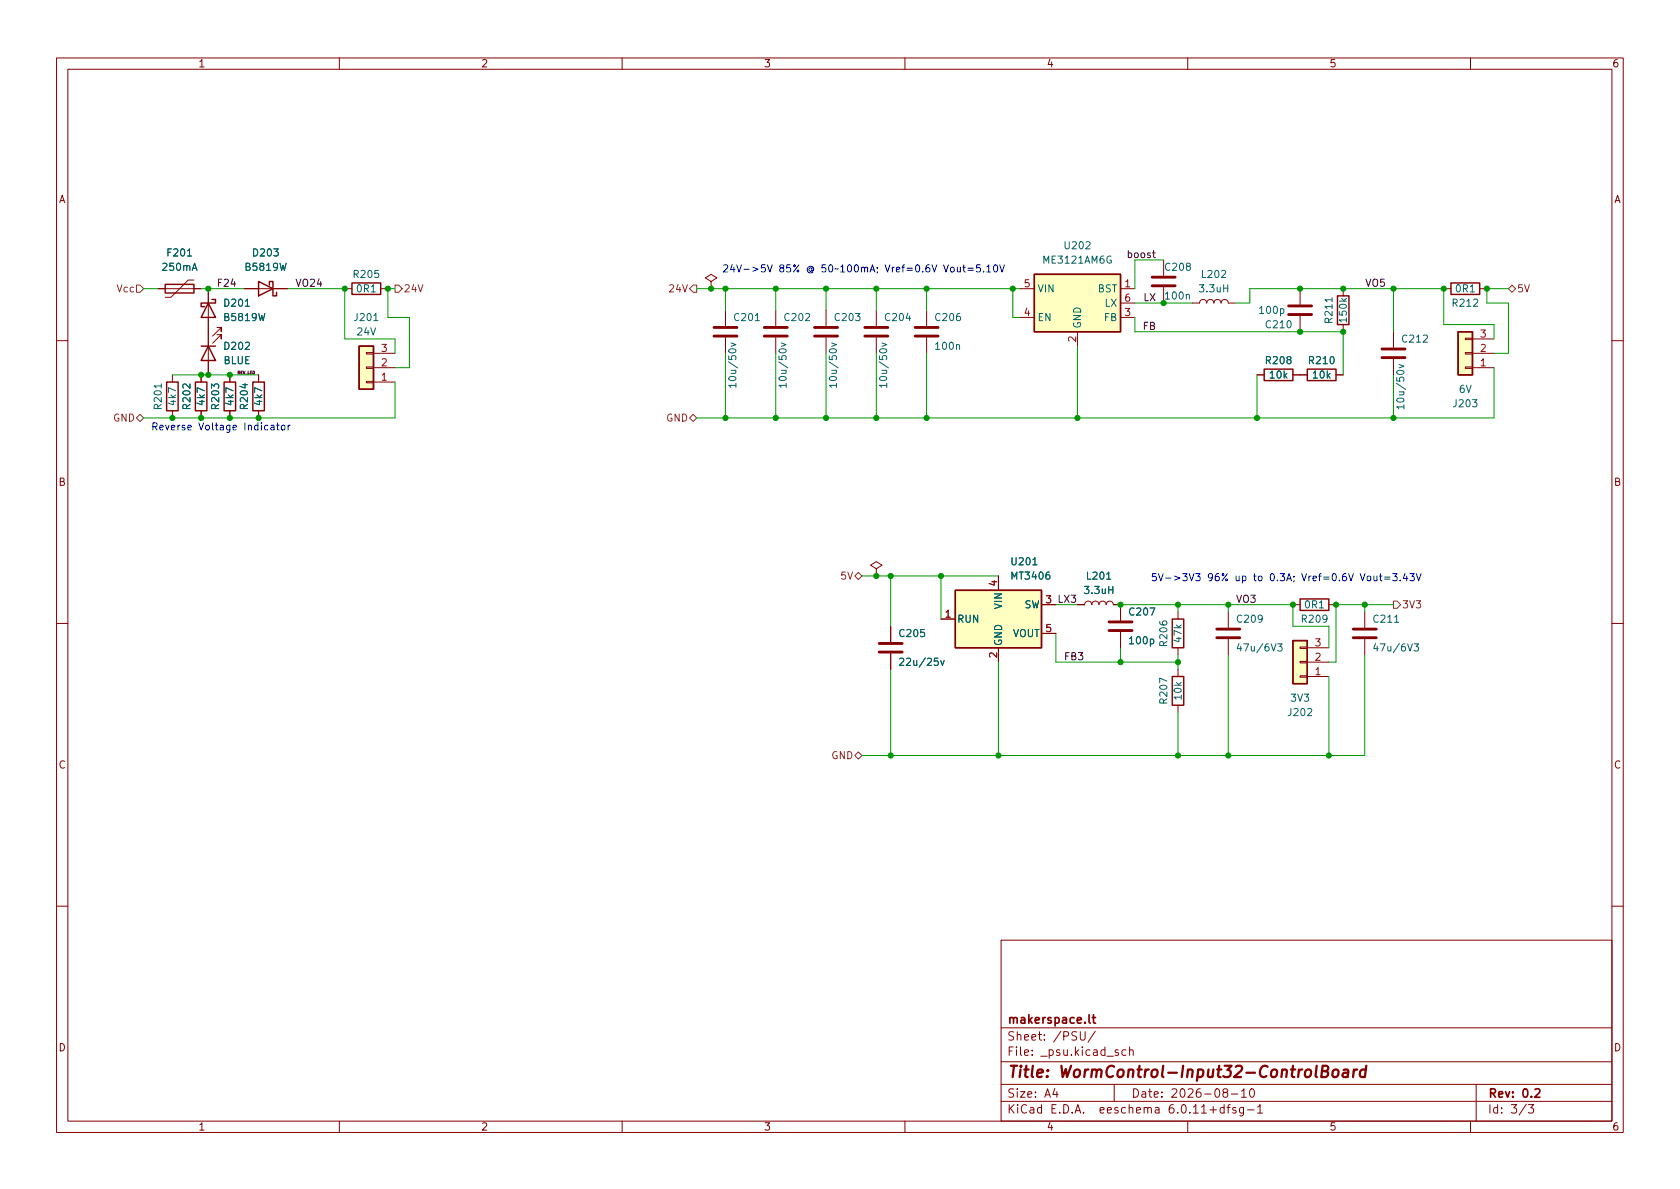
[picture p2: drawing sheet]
<svg xmlns="http://www.w3.org/2000/svg" width="297mm" height="210mm" viewBox="0 0 297 210" stroke-linecap="round" stroke-linejoin="round" font-family="sans-serif">
<g fill="none" stroke="#840000" stroke-width=".18">
<path d="M10 10.2h277v190.1h-277zM12 12.2h273v186.1h-273zM60 10.2v2M110 10.2v2M160 10.2v2M210 10.2v2M260 10.2v2M27.9 51h7.7M34.3 49.5h-1l-3.1 3.1h-1M36.8 51v15.3M38.4 57.9h.7v.8v-.8l-1.5 1.5M38.4 59.2h.7v.7v-.7l-1.5 1.5"/>
<path d="M43.2 51h7.6M61 51h1.2M67.3 51h1.3M125.7 49.8l1-.7-1-.6-1 .6 1 .7v1.2M125.7 51h.1M128.3 54.9v2.8M128.3 59.7v2.8M137.2 54.9v2.8M137.2 59.7v2.8M146 54.9v2.8M146 59.7v2.8M154.9 54.9v2.8"/>
<path d="M154.9 59.7v2.8M163.8 54.9v2.8M163.8 59.7v2.8M180.3 51h2.6M180.3 56.1h2.6M190.5 58.7v2.5M198.1 51h2.6M198.1 56.1h2.6M198.1 53.6h2.6M205.7 46v2.8M205.7 50.8v2.8M210.8 53.6h1.3a.64 .64 0 0 1 .6-.6 .64 .64 0 0 1 .7 .6 .64 .64 0 0 1 .6-.6 .64 .64 0 0 1 .6 .6 .64 .64 0 0 1 .7-.6 .64 .64 0 0 1 .6 .6 .64 .64 0 0 1 .6-.6 .64 .64 0 0 1 .7 .6h1.2"/>
<path d="M229.9 51v2.8M229.9 55.9v2.8M237.5 51v1.3M237.5 57.4v1.3M246.4 58.7v2.8M255.3 51h1.2M259.1 59.8h1.2v.3h-1.2zM260.3 59.9h3.9M261.6 51h1.3M10 60.2h2M30.5 66.3v1.3M30.5 72.6v1.3"/>
<path d="M35.6 66.3v1.3M35.6 72.6v1.3M40.6 66.3v1.3M40.6 72.6v1.3M45.7 66.3v1.3M45.7 72.6v1.3M64.8 62.4h1.2v.2h-1.2zM64.8 64.9h1.2v.2h-1.2zM64.8 67.4h1.2v.3h-1.2zM66 65h3.8M66 62.5h3.8M66 67.6h3.8"/>
<path d="M222.2 66.3h1.3M228.6 66.3h2.5M236.2 66.3h1.3M246.4 63.5v2.8M259.1 62.4h1.2v.2h-1.2zM259.1 64.9h1.2v.2h-1.2zM260.3 65h3.9M260.3 62.5h3.9M285 60.2h2M10 110.2h2M154.9 100.6l1.1-.7-1.1-.6-1 .6 1 .7v1.2M154.9 101.8h.1"/>
<path d="M157.5 110.7v2.8M157.5 115.6v2.8M166.4 109.5h2.5M176.5 101.8v2.6M176.5 114.5v2.6M184.1 106.9h2.6M184.1 112h2.6M190.5 106.9h1.3a.64 .64 0 0 1 .6-.6 .64 .64 0 0 1 .6 .6 .64 .64 0 0 1 .7-.6 .64 .64 0 0 1 .6 .6 .64 .64 0 0 1 .6-.6 .64 .64 0 0 1 .7 .6 .64 .64 0 0 1 .6-.6 .64 .64 0 0 1 .6 .6h1.3v2.8M198.1 111.8v2.7M208.3 108.2v1.3M208.3 114.5v1.3M208.3 118.4v1.2"/>
<path d="M217.2 108.2v2.8M217.2 113v2.8M228.6 106.9h1.3M229.9 114.4h1.2v.3h-1.2zM229.9 117h1.2v.2h-1.2zM229.9 119.5h1.2v.3h-1.2zM231.1 119.6h3.8M231.1 117.1h3.8M231.1 114.5h3.8M234.9 106.9h1.3M241.3 108.2v2.8M241.3 113v2.8"/>
<path d="M285 110.2h2M208.3 124.7v1.3M10 160.2h2M177 166.3h108v32h-108zM285 160.2h2M60 198.3v2M110 198.3v2M160 198.3v2M177 194.8h108M177 191.8h108M177 187.8h108M177 181.8h108"/>
<path d="M182.5 186.5v.1M182.5 185.7v.1M184.6 183.8v.1M184.6 183v.1M193.6 182.4l-1.2 1.9M197 191.8v3M199.7 185.8l.2-.2 .4 .1 .1 .9M199.7 185.1v1.5M204.3 195.9h.6v.9M204.9 196.2l-.5 .1a.29 .29 0 0 0-.2 .2 .29 .29 0 0 0 .2 .3h.5M210 198.3v2M217.7 193.5h1.2"/>
<path d="M219.5 193l.4-.5v1.5M219.5 194h.9M220.6 196.3h1.1M221.1 192.7l.2-.2a.81 .81 0 0 1 .6 .7 .81 .81 0 0 1-.3 .8h-.2a.81 .81 0 0 1-.3-1.3zM222.4 195.8l.4-.5v1.5M222.4 196.8h.8M260 198.3v2M261 191.8v6.5M270.2 195.3h1l-.6 .6 .5 .1v.7l-.2 .1h-.5l-.2-.1"/>
</g>
<path d="M235.8 189.3a.52 .52 0 0 1 .5-.2 .52 .52 0 0 1 .4 .4l-.1 .6a.55 .55 0 0 1-.5 .4 .55 .55 0 0 1-.5-.4zM237.6 189.2l.2-.1 .5 .1v1.3M238.4 189.6l-.7 .1a.4 .4 0 0 0-.3 .3 .4 .4 0 0 0 .2 .5l.7-.1M239.4 189.1l-.2 1.4M240 189.1l-.4 .1-.3 .3M241.5 189.2a.66 .66 0 0 0-1 .3l-.1 .6 .2 .3 .2 .1 .5-.1M241.6 188.5l-.3 2" fill="none" stroke="#840000" stroke-width=".4"/>
<path d="M192.6 179.4v1.3l.2 .2M193.1 179.9h.6M193.3 179.4v1.3l.4 .2" fill="none" stroke="#840000" stroke-width=".3"/>
<g fill="none" stroke="#840000" stroke-width=".25">
<path d="M29.2 50.3h5.1v1.5h-5.1zM36.8 53.6l1.3 2.5h-2.5zM37.5 53h.6v.6h-2.5v.6h.6M45.7 49.8l2.6 1.2-2.6 1.3zM47.6 50.4v-.6h.7v2.5h.6v-.6M62.2 50h5.1v2.1h-5.1zM182.9 48.5h15.2v10.2h-15.2zM236.5 52.3h2v5.1h-2zM256.5 50h5.1v2.1h-5.1zM257.8 58.7h2.5v7.6h-2.5zM29.5 67.6h2v5h-2zM34.5 67.6h2.1v5h-2.1z"/>
<path d="M35.6 61.2h2.5M36.8 61.2l1.3 2.5h-2.5zM39.6 67.6h2.1v5h-2.1zM44.7 67.6h2v5h-2zM63.5 61.2h2.5v7.6h-2.5zM223.5 65.3h5.1v2h-5.1zM231.1 65.3h5.1v2h-5.1zM168.9 104.4h15.2v10.1h-15.2zM207.3 109.5h2v5h-2zM207.3 119.6h2v5.1h-2zM228.6 113.3h2.5v7.6h-2.5zM229.9 105.9h5v2h-5z"/>
</g>
<g fill="none" stroke="#840000" stroke-width=".51">
<path d="M126.2 59.4h4.1M126.2 57.9h4.1M135.1 59.4h4.1M135.1 57.9h4.1M144 59.4h4.1M144 57.9h4.1M152.9 59.4h4.1M152.9 57.9h4.1M161.8 59.4h4.1M161.8 57.9h4.1M203.7 50.5h4.1M203.7 49h4.1"/>
<path d="M227.8 54.1h4.1M227.8 55.6h4.1M244.3 63.2h4.1M244.3 61.7h4.1M155.4 115.3h4.1M155.4 113.8h4.1M196.1 111.5h4.1M196.1 110h4.1M215.1 112.8h4.1M215.1 111.2h4.1M239.3 112.8h4M239.3 111.2h4"/>
</g>
<g fill="none" stroke="#006464" stroke-width=".18">
<path d="M33.1 45.3h.8M34 47.8l.4-1.3 .4 1.3M34.1 47.4h.6M43.4 54.2h.7M45.7 55.4l.3 1.3 .3-.9 .2 .9 .3-1.3M49.5 46.5l.3 1.3 .2-.9 .3 .9 .3-1.3M65.6 51.6h.8M66.1 56.7h.7M133.6 56.7h.7M160.5 55.4l-.3 .9h.8M192 42.9l.5-.2 .2 .4-.7 .9h.7M196.4 45.3a.59 .59 0 0 0-.7 .6 .59 .59 0 0 0 .7 .6l.1-.5h-.3"/>
<path d="M209.8 52.2l.1-.2 .3 .1 .1 .8M216 47.9l.5-.1 .2 .4-.8 .9h.8M216.4 51h.7M217.1 50.4v1.2M226.4 54.6h.4l.2 .2-.1 .6h-.5M235.5 52.7v.7M237.2 52.8l.5 .5M238.1 52.8l-.5 .3M260 51.6h.7M28.5 67.9v.7M43.3 67.8v.8l-.9-.3M129 61.8a.69 .69 0 0 1 1.1 .3 .72 .72 0 0 1-1.3-.1z"/>
<path d="M129.3 60.6l.8 .3-.8 .3M137.9 61.8a.69 .69 0 0 1 1.1 .3 .72 .72 0 0 1-1.3-.1zM138.2 60.6l.8 .3-.8 .3M146.7 61.8a.69 .69 0 0 1 1.2 .3 .72 .72 0 0 1-1.3-.1zM147 60.6l.9 .3-.9 .3M155.6 61.8a.69 .69 0 0 1 1.2 .3 .72 .72 0 0 1-1.3-.1zM155.9 60.6l.9 .3-.9 .3M169.1 61.1l.2-.2 .3 .1 .1 .8M247.1 65.6a.69 .69 0 0 1 1.1 .3 .72 .72 0 0 1-1.2-.1zM247.4 64.5l.8 .3-.8 .3M260.3 70.7h.8l-.4 .5 .4 .1v.5l-.2 .1-.6-.1M182.6 99.9h.7"/>
<path d="M165.8 116.4h-.6v.6l.2-.1h.4l.1 .2-.1 .4-.1 .2-.5-.2M166.3 116.8l.3 .9 .3-.9M185.5 101.2h-.3a.85 .85 0 0 0 0 1.2l.4-.1v-.4l-.2-.3-.4 .1-.1 .2M195.7 102.4h.7M196 104.3h.8M196.8 103.7v1.3M203.3 107.5h.9l-.6 1.3M203.4 113.1l.4-.1 .2 .2-.1 .6h-.5M224.7 113.9l.5 1.2 .4-1.2M225.9 113.9h.8l-.4 .4 .3 .2v.5l-.2 .1-.5-.1M233.3 107.5h.7M246.6 110h.7"/>
<path d="M248.9 113.9l.4 1.2 .4-1.2M250 113.9h.8l-.4 .4 .4 .2v.5l-.2 .1-.6-.1M206.3 120.4l-1.3-.5v.8M231.2 125.4l.5-.1 .2 .3-.8 1h.8"/>
</g>
<g fill="#ffffc2" stroke="#ffffc2" stroke-width=".18">
<path d="M182.9 48.5h15.2v10.2h-15.2z"/>
<path d="M257.8 58.7h2.5v7.6h-2.5z"/>
<path d="M63.5 61.2h2.5v7.6h-2.5z"/>
<path d="M168.9 104.4h15.2v10.1h-15.2z"/>
<path d="M228.6 113.3h2.5v7.6h-2.5z"/>
</g>
<path d="M24.1 50.4h.7l.6 .6-.6 .7h-.7zM69.8 50.4h.7l.6 .6-.6 .7h-.7zM121.9 51l.7-.6h.6v1.3h-.6zM266.7 51l.6-.6 .7 .6-.7 .7zM24.1 73.9l.7-.6 .6 .6-.6 .6zM121.9 73.9l.7-.6 .6 .6-.6 .6zM151.8 101.2l.6 .6-.6 .7-.7-.7zM246.4 106.3h.6l.6 .6-.6 .7h-.6zM151.1 133.6l.7-.6 .6 .6-.6 .6z" fill="none" stroke="#725600" stroke-width=".18"/>
<path d="M203.8 44.7h.5M204 44.3v1.1l.3 .2" fill="none" stroke="#0f0f0f" stroke-width=".18"/>
<g fill="none" stroke="#0000c2" stroke-width=".18">
<path d="M135.3 46.8h-.6l-.1 .6 .2-.1 .4 .1 .1 .2v.4l-.2 .1-.5-.1M135.7 46.8l.4 1.3 .4-1.3M155.1 47.3v.1M155.2 48l-.2 .3M164.8 46.8l.4 1.3 .4-1.3M176.8 46.8l.4 1.3 .4-1.3M33.2 75.6l.6-.1v-.2l-.4-.1-.2 .2 .1 .6h.5M41.2 75.6l.6-.1-.1-.2-.3-.1-.2 .2 .1 .6h.4M50.9 75.2v.8M51.3 75.2l-.4 .2M210.3 101.4l.4 1.3 .4-1.3M211.4 101.4h.8l-.4 .5 .3 .1v.6l-.1 .1-.6-.1"/>
<path d="M238.4 101.4l.5 1.3 .4-1.3M240.5 101.4l.4 1.3 .4-1.3M250.4 101.4l.4 1.3 .5-1.3"/>
</g>
<g fill="none" stroke="#009600" stroke-width=".18">
<path d="M25.4 51h2.5M35.6 51h7.6M50.8 51h10.2v8.9h8.8v2.6M69.8 51h-1.2v5.1h3.8v8.9h-2.6M123.2 51h57.1M128.3 51v3.9M137.2 51v3.9M146 51v3.9M154.9 51v3.9M163.8 51v3.9M179.1 51v5.1h1.2M200.7 53.6h10.1"/>
<path d="M200.7 56.1v2.6h36.8v7.6M205.7 46h-5v5M218.4 53.6h2.6v-2.6h34.3v6.4h8.9v2.5M246.4 51v7.7M266.7 51h-3.8v2.6h3.8v8.9h-2.5M30.5 66.3h15.2M69.8 67.6v6.3h-44.4M128.3 62.5v11.4M137.2 62.5v11.4M146 62.5v11.4M154.9 62.5v11.4M163.8 62.5v11.4"/>
<path d="M190.5 61.2v12.7M222.2 66.3v7.6M246.4 66.3v7.6M264.2 65v8.9h-141M152.4 101.8h24.1M157.5 101.8v8.9M157.5 118.4v15.2M166.4 101.8v7.7M176.5 117.1v16.5M186.7 112v5.1h21.6M186.7 106.9h3.8M198.1 106.9h30.5v3.8h6.3v3.8"/>
<path d="M198.1 114.5v2.6M208.3 106.9v1.3M208.3 115.8v2.6M217.2 106.9v1.3M217.2 115.8v17.8M234.9 119.6v14M241.3 115.8v17.8h-88.9M241.3 106.9v1.3M246.4 106.9h-10.2v10.2h-1.3M208.3 126v7.6"/>
</g>
<g fill="#009600" stroke="#009600" stroke-width=".18">
<circle cx="236.2" cy="106.9" r=".46"/>
<circle cx="229.9" cy="51" r=".46"/>
<circle cx="229.9" cy="58.7" r=".46"/>
<circle cx="222.2" cy="73.9" r=".46"/>
<circle cx="246.4" cy="73.9" r=".46"/>
<circle cx="228.6" cy="106.9" r=".46"/>
<circle cx="241.3" cy="106.9" r=".46"/>
<circle cx="234.9" cy="133.6" r=".46"/>
<circle cx="137.2" cy="73.9" r=".46"/>
<circle cx="146" cy="73.9" r=".46"/>
<circle cx="154.9" cy="51" r=".46"/>
<circle cx="179.1" cy="51" r=".46"/>
<circle cx="163.8" cy="51" r=".46"/>
<circle cx="137.2" cy="51" r=".46"/>
<circle cx="128.3" cy="51" r=".46"/>
<circle cx="125.7" cy="51" r=".46"/>
<circle cx="128.3" cy="73.9" r=".46"/>
<circle cx="154.9" cy="73.9" r=".46"/>
<circle cx="146" cy="51" r=".46"/>
<circle cx="157.5" cy="101.8" r=".46"/>
<circle cx="154.9" cy="101.8" r=".46"/>
<circle cx="166.4" cy="101.8" r=".46"/>
<circle cx="208.3" cy="106.9" r=".46"/>
<circle cx="217.2" cy="106.9" r=".46"/>
<circle cx="163.8" cy="73.9" r=".46"/>
<circle cx="190.5" cy="73.9" r=".46"/>
<circle cx="61" cy="51" r=".46"/>
<circle cx="36.8" cy="51" r=".46"/>
<circle cx="68.6" cy="51" r=".46"/>
<circle cx="246.4" cy="51" r=".46"/>
<circle cx="205.7" cy="53.6" r=".46"/>
<circle cx="255.3" cy="51" r=".46"/>
<circle cx="262.9" cy="51" r=".46"/>
<circle cx="237.5" cy="51" r=".46"/>
<circle cx="237.5" cy="58.7" r=".46"/>
<circle cx="198.1" cy="117.1" r=".46"/>
<circle cx="198.1" cy="106.9" r=".46"/>
<circle cx="176.5" cy="133.6" r=".46"/>
<circle cx="157.5" cy="133.6" r=".46"/>
<circle cx="217.2" cy="133.6" r=".46"/>
<circle cx="208.3" cy="117.1" r=".46"/>
<circle cx="208.3" cy="133.6" r=".46"/>
<circle cx="35.6" cy="66.3" r=".46"/>
<circle cx="45.7" cy="73.9" r=".46"/>
<circle cx="40.6" cy="73.9" r=".46"/>
<circle cx="35.6" cy="73.9" r=".46"/>
<circle cx="30.5" cy="73.9" r=".46"/>
<circle cx="40.6" cy="66.3" r=".46"/>
<circle cx="36.8" cy="66.3" r=".46"/>
</g>
<g font-size="2.8" fill="#840000">
<text x="178" y="191.2">Title:</text>
<text x="187.3" y="191.2">WormControl-Input32-ControlBoard</text>
</g>
<g font-size="2.1" fill="#840000">
<text x="178" y="184.5">Sheet:</text>
<text x="178" y="181.5">makerspace.lt</text>
<text x="186.2" y="184.5">/PSU/</text>
<text x="178" y="187.2">File:</text>
<text x="184.4" y="187.2">_psu.kicad_sch</text>
<text x="178" y="197.4">KiCad</text>
<text x="178" y="194.6">Size:</text>
<text x="184.7" y="194.6">A4</text>
<text x="185.7" y="197.4">E.D.A.</text>
<text x="194.6" y="197.4">eeschema</text>
<text x="200" y="194.6">Date:</text>
<text x="207" y="197.4">6.0.11+dfsg-1</text>
<text x="207" y="194.6">2026-08-10</text>
<text x="263" y="194.6">Rev:</text>
<text x="263" y="197.4">Id:</text>
<text x="267.1" y="197.4">3/3</text>
<text x="269.1" y="194.6">0.2</text>
</g>
<g font-size="1.8" fill="#840000">
<text x="35" y="12.3">1</text>
<text x="85" y="12.3">2</text>
<text x="135" y="12.3">3</text>
<text x="185" y="12.3">4</text>
<text x="235" y="12.3">5</text>
<text x="285" y="12.3">6</text>
<text x="10.4" y="36.3">A</text>
<text x="285.4" y="36.3">A</text>
<text x="10.3" y="86.3">B</text>
<text x="285.3" y="86.3">B</text>
<text x="10.3" y="136.3">C</text>
<text x="285.3" y="136.3">C</text>
<text x="10.3" y="186.3">D</text>
<text x="285.3" y="186.3">D</text>
<text x="35" y="200.3">1</text>
<text x="85" y="200.3">2</text>
<text x="135" y="200.3">3</text>
<text x="185" y="200.3">4</text>
<text x="235" y="200.3">5</text>
<text x="285" y="200.3">6</text>
</g>
<g font-size="1.8" fill="#006464">
<text x="29.3" y="45.7">F201</text>
<text x="44.5" y="45.7">D203</text>
<text x="184.2" y="47">ME3121AM6G</text>
<text x="187.9" y="44.5">U202</text>
<text x="28.5" y="48.3">250mA</text>
<text x="43.1" y="48.3">B5819W</text>
<text x="62.2" y="49.5">R205</text>
<text x="62.8" y="52.1">0R1</text>
<text x="183.4" y="52.1">VIN</text>
<text x="194" y="52.1">BST</text>
<text x="205.7" y="48.3">C208</text>
<text x="205.7" y="53.3">100n</text>
<text x="211.8" y="52.1">3.3uH</text>
<text x="212.2" y="49.5">L202</text>
<text x="257.2" y="52.1">0R1</text>
<text x="39.4" y="54.6">D201</text>
<text x="39.4" y="57.2">B5819W</text>
<text x="62.4" y="57.2">J201</text>
<text x="62.9" y="59.7">24V</text>
<text x="129.5" y="57.2">C201</text>
<text x="138.4" y="57.2">C202</text>
<text x="147.3" y="57.2">C203</text>
<text x="156.2" y="57.2">C204</text>
<text x="165.1" y="57.2">C206</text>
<text x="183.4" y="57.2">EN</text>
<text x="191.5" y="58.2" transform="rotate(-90 191.5 58.2)">GND</text>
<text x="195.1" y="57.2">FB</text>
<text x="195.2" y="54.6">LX</text>
<text x="222.4" y="55.9">100p</text>
<text x="223.5" y="58.4">C210</text>
<text x="236" y="57.4" transform="rotate(-90 236 57.4)">R211</text>
<text x="238.5" y="57.3" transform="rotate(-90 238.5 57.3)">150k</text>
<text x="256.6" y="54.6">R212</text>
<text x="39.4" y="62.2">D202</text>
<text x="39.4" y="64.8">BLUE</text>
<text x="165.1" y="62.2">100n</text>
<text x="223.5" y="64.8">R208</text>
<text x="231.2" y="64.8">R210</text>
<text x="247.7" y="61">C212</text>
<text x="31.5" y="71.9" transform="rotate(-90 31.5 71.9)">4k7</text>
<text x="36.6" y="71.9" transform="rotate(-90 36.6 71.9)">4k7</text>
<text x="41.7" y="71.9" transform="rotate(-90 41.7 71.9)">4k7</text>
<text x="46.7" y="71.9" transform="rotate(-90 46.7 71.9)">4k7</text>
<text x="130.6" y="68.8" transform="rotate(-90 130.6 68.8)">10u/50v</text>
<text x="139.5" y="68.8" transform="rotate(-90 139.5 68.8)">10u/50v</text>
<text x="148.3" y="68.8" transform="rotate(-90 148.3 68.8)">10u/50v</text>
<text x="157.2" y="68.8" transform="rotate(-90 157.2 68.8)">10u/50v</text>
<text x="224.3" y="67.3">10k</text>
<text x="231.9" y="67.3">10k</text>
<text x="257.9" y="69.9">6V</text>
<text x="29" y="72.6" transform="rotate(-90 29 72.6)">R201</text>
<text x="34" y="72.6" transform="rotate(-90 34 72.6)">R202</text>
<text x="39.1" y="72.6" transform="rotate(-90 39.1 72.6)">R203</text>
<text x="44.2" y="72.6" transform="rotate(-90 44.2 72.6)">R204</text>
<text x="248.7" y="72.6" transform="rotate(-90 248.7 72.6)">10u/50v</text>
<text x="256.7" y="72.4">J203</text>
<text x="178.6" y="100.3">U201</text>
<text x="177.6" y="107.8" transform="rotate(-90 177.6 107.8)">VIN</text>
<text x="178.6" y="102.9">MT3406</text>
<text x="181.1" y="108">SW</text>
<text x="191.5" y="105.4">3.3uH</text>
<text x="191.9" y="102.9">L201</text>
<text x="230.5" y="108">0R1</text>
<text x="158.8" y="113">C205</text>
<text x="169.2" y="110.5">RUN</text>
<text x="179" y="113">VOUT</text>
<text x="199.4" y="109.2">C207</text>
<text x="209.3" y="113.8" transform="rotate(-90 209.3 113.8)">47k</text>
<text x="218.4" y="110.5">C209</text>
<text x="229.9" y="110.5">R209</text>
<text x="242.6" y="110.5">C211</text>
<text x="158.8" y="118.1">22u/25v</text>
<text x="177.6" y="114.3" transform="rotate(-90 177.6 114.3)">GND</text>
<text x="199.4" y="114.3">100p</text>
<text x="206.8" y="114.5" transform="rotate(-90 206.8 114.5)">R206</text>
<text x="218.4" y="115.6">47u/6V3</text>
<text x="242.6" y="115.6">47u/6V3</text>
<text x="206.8" y="124.7" transform="rotate(-90 206.8 124.7)">R207</text>
<text x="209.3" y="124" transform="rotate(-90 209.3 124)">10k</text>
<text x="228" y="124.5">3V3</text>
<text x="227.5" y="127">J202</text>
</g>
<g font-size="1.8" fill="#0f0f0f">
<text x="199.1" y="45.6">boost</text>
<text x="38.3" y="50.7">F24</text>
<text x="52.2" y="50.7">VO24</text>
<text x="202.1" y="53.2">LX</text>
<text x="241.3" y="50.7">VO5</text>
<text x="202" y="58.3">FB</text>
<text x="184.7" y="106.7">3 LX3</text>
<text x="218.5" y="106.6">VO3</text>
<text x="188" y="116.7">FB3</text>
</g>
<g font-size="1.8" fill="#725600">
<text x="20.5" y="52.1">Vcc</text>
<text x="71.3" y="52.1">24V</text>
<text x="118.1" y="52.1">24V</text>
<text x="268.2" y="52.1">5V</text>
<text x="19.9" y="74.9">GND</text>
<text x="117.7" y="74.9">GND</text>
<text x="148.5" y="102.9">5V</text>
<text x="247.8" y="108">3V3</text>
<text x="146.9" y="134.6">GND</text>
</g>
<g font-size="1.8" fill="#0000c2">
<text x="127.6" y="48.2">24V-&gt;5V</text>
<text x="137.7" y="48.2">85%</text>
<text x="142.7" y="48.2">@ 50~100mA;</text>
<text x="156.9" y="48.2">Vref=0.6V</text>
<text x="167.4" y="48.2">Vout=5.10V</text>
<text x="26.7" y="76.1">Reverse</text>
<text x="35.1" y="76.1">Voltage</text>
<text x="43.2" y="76.1">Indicator</text>
<text x="203.4" y="102.8">5V-&gt;3V3</text>
<text x="213.5" y="102.8">96%</text>
<text x="218.5" y="102.8">up</text>
<text x="221.9" y="102.8">to</text>
<text x="224.9" y="102.8">0.3A;</text>
<text x="230.7" y="102.8">Vref=0.6V</text>
<text x="241.2" y="102.8">Vout=3.43V</text>
</g>
<g font-size="1.8" fill="#a90000">
<text x="180.9" y="50.8">5</text>
<text x="198.7" y="50.8">1</text>
<text x="198.7" y="53.3">6</text>
<text x="180.9" y="55.9">4</text>
<text x="198.7" y="55.9">3</text>
<text x="261.6" y="59.7">3</text>
<text x="67.3" y="64.8">2</text>
<text x="67.3" y="62.2">3</text>
<text x="190.2" y="60.6" transform="rotate(-90 190.2 60.6)">2</text>
<text x="261.6" y="64.8">1</text>
<text x="261.6" y="62.2">2</text>
<text x="67.3" y="67.3">1</text>
<text x="176.3" y="103.8" transform="rotate(-90 176.3 103.8)">4</text>
<text x="184.7" y="106.7">3</text>
<text x="167" y="109.2">1</text>
<text x="184.7" y="111.8">5</text>
<text x="176.3" y="116.5" transform="rotate(-90 176.3 116.5)">2</text>
<text x="232.4" y="119.4">1</text>
<text x="232.4" y="116.8">2</text>
<text x="232.4" y="114.3">3</text>
</g>
<text font-size=".7" fill="#0f0f0f" x="41.9" y="66.2">REV_LED</text>
</svg>
